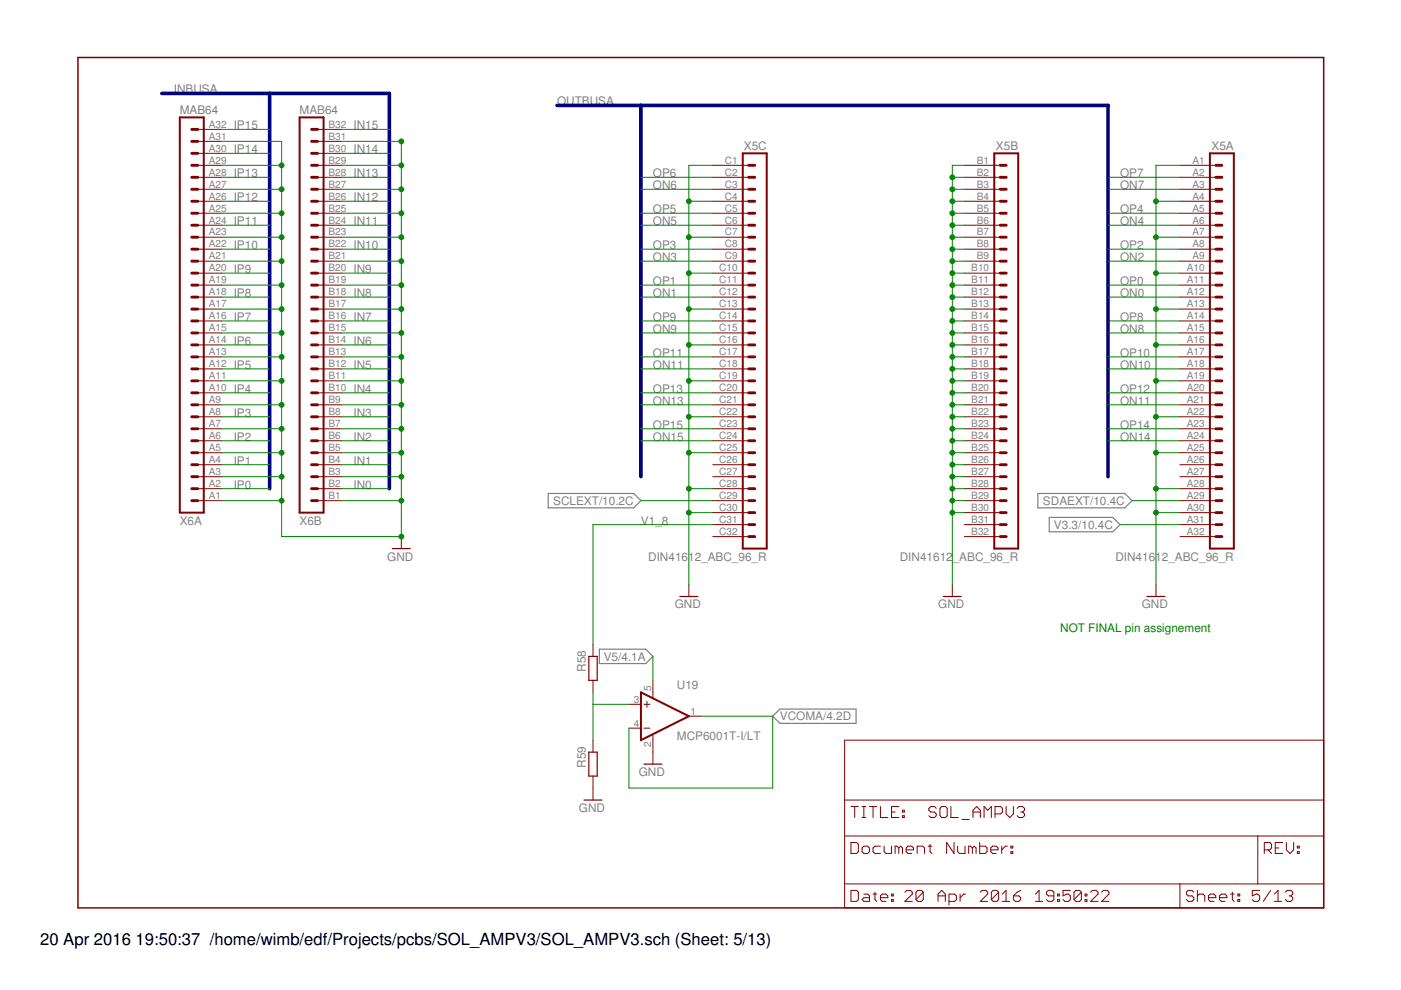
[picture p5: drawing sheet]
<svg xmlns="http://www.w3.org/2000/svg" width="297mm" height="210mm" viewBox="0 0 297 210" stroke-linecap="round" stroke-linejoin="round" font-family="sans-serif">
<path d="M116.2 104.6h18.2l1.5 1.6-1.5 1.5h-18.2zM220 104.6h18.5l1.5 1.6-1.5 1.5h-18.5zM222.5 109.7h13.4l1.6 1.5-1.6 1.6h-13.4zM127.1 137.6h9.8l1.5 1.6-1.5 1.5h-9.8zM163.8 151.8l1.6-1.5h16.1v3.1h-16.1z" fill="none" stroke="#808080" stroke-width=".25"/>
<path d="M16.5 12.2h264.1v180.3h-264.1z" fill="none" stroke="#800000" stroke-width=".32"/>
<g fill="none" stroke="#800000" stroke-width=".21">
<path d="M41.9 35.1h5.1M41.9 37.6h5.1M41.9 32.5h5.1M41.9 30h5.1M41.9 27.4h5.1M67.3 35.1h5.1M67.3 37.6h5.1M67.3 32.5h5.1M67.3 30h5.1M67.3 27.4h5.1M151.1 35.1h7.6M151.1 37.6h7.6"/>
<path d="M204.4 35.1h7.7M204.4 37.6h7.7M250.2 35.1h7.6M250.2 37.6h7.6M41.9 40.1h5.1M41.9 42.7h5.1M41.9 45.2h5.1M41.9 47.8h5.1M41.9 50.3h5.1M41.9 52.8h5.1M41.9 55.4h5.1M41.9 57.9h5.1"/>
<path d="M67.3 40.1h5.1M67.3 42.7h5.1M67.3 45.2h5.1M67.3 47.8h5.1M67.3 50.3h5.1M67.3 52.8h5.1M67.3 55.4h5.1M67.3 57.9h5.1M151.1 40.1h7.6M151.1 42.7h7.6M151.1 45.2h7.6M151.1 47.8h7.6"/>
<path d="M151.1 50.3h7.6M151.1 52.8h7.6M151.1 55.4h7.6M151.1 57.9h7.6M204.4 40.1h7.7M204.4 42.7h7.7M204.4 45.2h7.7M204.4 47.8h7.7M204.4 50.3h7.7M204.4 52.8h7.7M204.4 55.4h7.7M204.4 57.9h7.7"/>
<path d="M250.2 40.1h7.6M250.2 42.7h7.6M250.2 45.2h7.6M250.2 47.8h7.6M250.2 50.3h7.6M250.2 52.8h7.6M250.2 55.4h7.6M250.2 57.9h7.6M41.9 60.5h5.1M41.9 63h5.1M41.9 65.5h5.1M41.9 68.1h5.1"/>
<path d="M41.9 70.6h5.1M41.9 73.1h5.1M41.9 75.7h5.1M41.9 78.2h5.1M67.3 60.5h5.1M67.3 63h5.1M67.3 65.5h5.1M67.3 68.1h5.1M67.3 70.6h5.1M67.3 73.1h5.1M67.3 75.7h5.1M67.3 78.2h5.1"/>
<path d="M151.1 60.5h7.6M151.1 63h7.6M151.1 65.5h7.6M151.1 68.1h7.6M151.1 70.6h7.6M151.1 73.1h7.6M151.1 75.7h7.6M151.1 78.2h7.6M204.4 60.5h7.7M204.4 63h7.7M204.4 65.5h7.7M204.4 68.1h7.7"/>
<path d="M204.4 70.6h7.7M204.4 73.1h7.7M204.4 75.7h7.7M204.4 78.2h7.7M250.2 60.5h7.6M250.2 63h7.6M250.2 65.5h7.6M250.2 68.1h7.6M250.2 70.6h7.6M250.2 73.1h7.6M250.2 75.7h7.6M250.2 78.2h7.6"/>
<path d="M41.9 80.8h5.1M41.9 83.3h5.1M41.9 85.8h5.1M41.9 88.4h5.1M41.9 90.9h5.1M41.9 93.5h5.1M41.9 96h5.1M41.9 98.5h5.1M67.3 80.8h5.1M67.3 83.3h5.1M67.3 85.8h5.1M67.3 88.4h5.1"/>
<path d="M67.3 90.9h5.1M67.3 93.5h5.1M67.3 96h5.1M67.3 98.5h5.1M151.1 80.8h7.6M151.1 83.3h7.6M151.1 85.8h7.6M151.1 88.4h7.6M151.1 90.9h7.6M151.1 93.5h7.6M151.1 96h7.6M151.1 98.5h7.6"/>
<path d="M204.4 80.8h7.7M204.4 83.3h7.7M204.4 85.8h7.7M204.4 88.4h7.7M204.4 90.9h7.7M204.4 93.5h7.7M204.4 96h7.7M204.4 98.5h7.7M250.2 80.8h7.6M250.2 83.3h7.6M250.2 85.8h7.6M250.2 88.4h7.6"/>
<path d="M250.2 90.9h7.6M250.2 93.5h7.6M250.2 96h7.6M250.2 98.5h7.6M41.9 101.1h5.1M41.9 103.6h5.1M41.9 106.2h5.1M67.3 101.1h5.1M67.3 103.6h5.1M67.3 106.2h5.1M85.1 113.8v2.5M151.1 101.1h7.6"/>
<path d="M151.1 103.6h7.6M151.1 106.2h7.6M151.1 108.7h7.6M151.1 111.2h7.6M151.1 113.8h7.6M204.4 101.1h7.7M204.4 103.6h7.7M204.4 106.2h7.7M204.4 108.7h7.7M204.4 111.2h7.7M204.4 113.8h7.7M250.2 101.1h7.6"/>
<path d="M250.2 103.6h7.6M250.2 106.2h7.6M250.2 108.7h7.6M250.2 111.2h7.6M250.2 113.8h7.6M125.7 136.6v2.6M146 123.9v2.6M201.9 123.9v2.6M245.1 123.9v2.6M125.7 144.3v2.5M125.7 156.9v2.6M133.3 149.3h2.6"/>
<path d="M133.3 154.4h2.6M136.5 149.3h1.3M136.5 154.4h1.3M137.2 148.7v1.3M138.4 144.3v3.7M138.4 155.7v6.3M146 151.8h2.6M179.1 156.9h101.5v35.6h-101.5zM125.7 164.5v5.1M179.1 177.2h101.5M179.1 169.6h101.5M180.4 178.6h1.2l.4 .4v1.6l-.4 .4h-1.2z"/>
<path d="M180.4 171h1.6M181.2 171v2.3M182.8 179.8l.4-.4h.7l.4 .4v.8l-.4 .4h-.7l-.4-.4zM182.8 171h.8M182.8 173.3h.8M183.2 171v2.3M184.3 171h1.6M185.1 171v2.3M186.7 171v2.3h1.5M186.7 179.4h-1.2l-.4 .4v.8l.4 .4h1.2M187.5 179.4v1.2l.3 .4h1.2v-1.6M189 172.2h.8"/>
<path d="M190.6 171h-1.6v2.3h1.6M190.6 179.8l-.4-.4h-.4v1.6M190.6 179.8l.4-.4 .3 .4v1.2M190.6 179.8v1.2M191.3 173h.4v.3h-.4zM191.3 171.8h.4v.4h-.4zM196.8 179.4h.8M197.2 179v1.6l.4 .4M198.5 171.4l-.4-.4h-.8l-.4 .4v.4l.4 .4h.8l.4 .4v.4l-.4 .3h-.8l-.4-.3M199.7 171h.7l.4 .4v1.6l-.4 .3h-.7l-.4-.3v-1.6zM201.6 171v2.3h1.6M202.3 178.6v2.4l-1.6-2.4v2.4"/>
<path d="M203 179.4v1.2l.4 .4h1.2v-1.6M204 173.7h1.5M206.2 179.8l-.4-.4h-.4v1.6M206.2 179.8v1.2M206.2 179.8l.3-.4 .4 .4v1.2M206.3 172.2h1.6M206.3 173.3v-1.5l.8-.8 .8 .8v1.5M207.7 178.6v2.4h1.2l.4-.4v-.8l-.4-.4h-1.2M208.6 173.3v-2.3l.8 .8 .8-.8v2.3M211 172.6h1.1l.4-.4v-.8l-.4-.4h-1.1v2.3M212.4 179.4v1.6M213.3 171v1.6l.8 .7 .8-.7v-1.6"/>
<path d="M213.6 179.4h-.4l-.8 .8M214.3 179.4h.4v.4h-.4zM215.6 171.4l.4-.4h.8l.4 .4v.4l-.4 .4M216.4 172.2h.4M216.8 172.2l.4 .4v.4l-.4 .3h-.8l-.4-.3M266.7 177.2v10.2M270.4 179.8h.8M271.9 178.6h-1.5v2.4h1.5M272.7 178.6v1.6l.8 .8 .8-.8v-1.6M275.1 179.4h.4v.4h-.4zM179.1 187.4h101.5M180.4 188.8h1.2l.4 .4v1.5l-.4 .4h-1.2z"/>
<path d="M183.2 189.6h.7l.4 .3v1.2h-1.1l-.4-.4 .4-.4h1.1M185.1 189.6h.8M185.5 189.2v1.5l.4 .4M186.7 190.3h1.5v-.4l-.4-.3h-.8l-.3 .3v.8l.3 .4h.8M189 190.7h.4v.4h-.4zM189 189.6h.4v.3h-.4zM191.9 189.2l.4-.4h.7l.4 .4v.4l-1.5 1.5h1.5M192.1 180.2h1.6v-.4l-.4-.4h-.8l-.4 .4v.8l.4 .4h.8M194.5 181v-1.6h1.1l.4 .4v1.2M195.7 189.2v1.5l-.3 .4h-.8l-.4-.4M195.7 189.2l-.3-.4h-.8l-.4 .4v1.5M195.7 189.2l-1.5 1.5"/>
<path d="M198.9 189.9h1.5M198.9 191.1v-1.5l.8-.8 .7 .8v1.5M201.2 191.1h1.2l.4-.4v-.8l-.4-.3h-1.2v2.3M203.6 189.6v1.5M204.7 189.6h-.4l-.7 .7M207.8 189.2l.4-.4h.8l.4 .4v.4l-1.6 1.5h1.6M210.1 180.2h1.5v-.4l-.4-.4h-.8l-.3 .4v.8l.3 .4h.8M211.7 189.2v1.5l-.4 .4h-.7l-.4-.4M211.7 189.2l-.4-.4h-.7l-.4 .4v1.5M211.7 189.2l-1.5 1.5M212.5 191.1h1.6M212.5 189.6l.8-.8v2.3"/>
<path d="M214.3 180.6h.4v.4h-.4zM214.9 189.9h1.1l.4 .4v.4l-.4 .4h-.8l-.3-.4zM216.4 188.8l-.8 .4-.7 .7M219.5 191.1h1.6M219.5 189.6l.8-.8v2.3M223.4 189.9h-1.1l-.4-.3v-.4l.4-.4h.7l.4 .4v1.5l-.4 .4h-.7l-.4-.4M224.2 190.7h.4v.4h-.4zM224.2 189.6h.4v.3h-.4zM226.9 188.8h-1.5v1.1l.8-.3h.3l.4 .3v.8l-.4 .4h-.7l-.4-.4M229.3 189.2v1.5l-.4 .4h-.8l-.4-.4M229.3 189.2l-.4-.4h-.8l-.4 .4v1.5M229.3 189.2l-1.6 1.5"/>
<path d="M230.1 190.7h.3v.4h-.3zM230.1 189.6h.3v.3h-.3zM231.2 189.2l.4-.4h.8l.4 .4v.4l-1.6 1.5h1.6M233.6 189.2l.4-.4h.7l.4 .4v.4l-1.5 1.5h1.5M250.2 187.4v5.1M253.1 189.2l-.4-.4h-.8l-.4 .4v.4l.4 .3h.8l.4 .4v.4l-.4 .4h-.8l-.4-.4M253.9 189.9l.4-.3h.8l.3 .3v1.2M253.9 188.8v2.3M256.2 190.3h1.6v-.4l-.4-.3h-.8l-.4 .3v.8l.4 .4h.8M258.6 190.3h1.5v-.4l-.4-.3h-.7l-.4 .3v.8l.4 .4h.7M260.9 189.6h.8M261.3 189.2v1.5l.4 .4"/>
<path d="M262.4 190.7h.4v.4h-.4zM262.4 189.6h.4v.3h-.4zM267.1 188.8h-1.6v1.1l.8-.3h.4l.4 .3v.8l-.4 .4h-.8l-.4-.4M268.1 180.2h1.1l.4-.4v-.8l-.4-.4h-1.1v2.4M268.8 180.2l.8 .8M269.4 188.8l-1.6 2.3M270.2 191.1h1.5M270.2 189.6l.8-.8v2.3M272.5 189.2l.4-.4h.8l.4 .4v.4l-.4 .3M273.3 189.9h.4M273.7 189.9l.4 .4v.4l-.4 .4h-.8l-.4-.4M275.1 180.6h.4v.4h-.4z"/>
</g>
<path d="M38.1 24.9h5.1v83.8h-5.1zM63.5 24.9h5.1v83.8h-5.1zM157.5 32.5h5.1v83.8h-5.1zM210.8 32.5h5.1v83.8h-5.1zM256.5 32.5h5.1v83.8h-5.1zM135.9 146.8l10.1 5-10.1 5.1z" fill="none" stroke="#800000" stroke-width=".42"/>
<g fill="none" stroke="#800000" stroke-width=".61">
<path d="M40.7 37.6h1.2M40.7 35.1h1.2M40.7 27.4h1.2M40.7 30h1.2M40.7 32.5h1.2M66.1 37.6h1.2M66.1 35.1h1.2M66.1 27.4h1.2M66.1 30h1.2M66.1 32.5h1.2M158.7 37.6h1.3M158.7 35.1h1.3"/>
<path d="M212.1 37.6h1.2M212.1 35.1h1.2M257.8 37.6h1.3M257.8 35.1h1.3M40.7 57.9h1.2M40.7 55.4h1.2M40.7 52.8h1.2M40.7 50.3h1.2M40.7 47.8h1.2M40.7 45.2h1.2M40.7 42.7h1.2M40.7 40.1h1.2"/>
<path d="M66.1 57.9h1.2M66.1 55.4h1.2M66.1 52.8h1.2M66.1 50.3h1.2M66.1 47.8h1.2M66.1 45.2h1.2M66.1 42.7h1.2M66.1 40.1h1.2M158.7 57.9h1.3M158.7 55.4h1.3M158.7 52.8h1.3M158.7 50.3h1.3"/>
<path d="M158.7 47.8h1.3M158.7 45.2h1.3M158.7 42.7h1.3M158.7 40.1h1.3M212.1 57.9h1.2M212.1 55.4h1.2M212.1 52.8h1.2M212.1 50.3h1.2M212.1 47.8h1.2M212.1 45.2h1.2M212.1 42.7h1.2M212.1 40.1h1.2"/>
<path d="M257.8 57.9h1.3M257.8 55.4h1.3M257.8 52.8h1.3M257.8 50.3h1.3M257.8 47.8h1.3M257.8 45.2h1.3M257.8 42.7h1.3M257.8 40.1h1.3M40.7 78.2h1.2M40.7 75.7h1.2M40.7 73.1h1.2M40.7 70.6h1.2"/>
<path d="M40.7 68.1h1.2M40.7 65.5h1.2M40.7 63h1.2M40.7 60.5h1.2M66.1 78.2h1.2M66.1 75.7h1.2M66.1 73.1h1.2M66.1 70.6h1.2M66.1 68.1h1.2M66.1 65.5h1.2M66.1 63h1.2M66.1 60.5h1.2"/>
<path d="M158.7 78.2h1.3M158.7 75.7h1.3M158.7 73.1h1.3M158.7 70.6h1.3M158.7 68.1h1.3M158.7 65.5h1.3M158.7 63h1.3M158.7 60.5h1.3M212.1 78.2h1.2M212.1 75.7h1.2M212.1 73.1h1.2M212.1 70.6h1.2"/>
<path d="M212.1 68.1h1.2M212.1 65.5h1.2M212.1 63h1.2M212.1 60.5h1.2M257.8 78.2h1.3M257.8 75.7h1.3M257.8 73.1h1.3M257.8 70.6h1.3M257.8 68.1h1.3M257.8 65.5h1.3M257.8 63h1.3M257.8 60.5h1.3"/>
<path d="M40.7 98.5h1.2M40.7 96h1.2M40.7 93.5h1.2M40.7 90.9h1.2M40.7 88.4h1.2M40.7 85.8h1.2M40.7 83.3h1.2M40.7 80.8h1.2M66.1 98.5h1.2M66.1 96h1.2M66.1 93.5h1.2M66.1 90.9h1.2"/>
<path d="M66.1 88.4h1.2M66.1 85.8h1.2M66.1 83.3h1.2M66.1 80.8h1.2M158.7 98.5h1.3M158.7 96h1.3M158.7 93.5h1.3M158.7 90.9h1.3M158.7 88.4h1.3M158.7 85.8h1.3M158.7 83.3h1.3M158.7 80.8h1.3"/>
<path d="M212.1 98.5h1.2M212.1 96h1.2M212.1 93.5h1.2M212.1 90.9h1.2M212.1 88.4h1.2M212.1 85.8h1.2M212.1 83.3h1.2M212.1 80.8h1.2M257.8 98.5h1.3M257.8 96h1.3M257.8 93.5h1.3M257.8 90.9h1.3"/>
<path d="M257.8 88.4h1.3M257.8 85.8h1.3M257.8 83.3h1.3M257.8 80.8h1.3M40.7 106.2h1.2M40.7 103.6h1.2M40.7 101.1h1.2M66.1 106.2h1.2M66.1 103.6h1.2M66.1 101.1h1.2M158.7 113.8h1.3M158.7 111.2h1.3"/>
<path d="M158.7 108.7h1.3M158.7 106.2h1.3M158.7 103.6h1.3M158.7 101.1h1.3M212.1 113.8h1.2M212.1 111.2h1.2M212.1 108.7h1.2M212.1 106.2h1.2M212.1 103.6h1.2M212.1 101.1h1.2M257.8 113.8h1.3M257.8 111.2h1.3"/>
<path d="M257.8 108.7h1.3M257.8 106.2h1.3M257.8 103.6h1.3M257.8 101.1h1.3"/>
</g>
<path d="M83.2 116.3h3.8M124.8 139.2h1.8v5.1h-1.8zM144.1 126.5h3.9M200 126.5h3.8M243.2 126.5h3.8M124.8 159.5h1.8v5h-1.8zM123.8 169.6h3.8M136.5 162h3.8" fill="none" stroke="#800000" stroke-width=".25"/>
<path d="M34.3 19.8h48.2v83.8M57.2 19.8v83.8M118.1 22.4h116.8v78.7M135.9 22.4v78.7" fill="none" stroke="#000080" stroke-width=".76"/>
<g fill="none" stroke="#008000" stroke-width=".21">
<path d="M47 35.1h12.7M47 37.6h10.2M47 30h12.7v83.8h25.4v-83.8h-12.7M47 32.5h10.2M47 27.4h10.2M72.4 35.1h12.7M72.4 37.6h10.1M72.4 32.5h10.1M72.4 27.4h10.1M135.9 37.6h15.2M151.1 35.1h-5.1v88.8M201.9 37.6h2.5"/>
<path d="M204.4 35.1h-2.5v88.8M234.9 37.6h15.3M250.2 35.1h-5.1v88.8M47 40.1h12.7M47 42.7h10.2M47 45.2h12.7M47 47.8h10.2M47 50.3h12.7M47 52.8h10.2M47 55.4h12.7M47 57.9h10.2M72.4 40.1h12.7"/>
<path d="M72.4 42.7h10.1M72.4 45.2h12.7M72.4 47.8h10.1M72.4 50.3h12.7M72.4 52.8h10.1M72.4 55.4h12.7M72.4 57.9h10.1M135.9 40.1h15.2M135.9 45.2h15.2M135.9 47.8h15.2M135.9 52.8h15.2M135.9 55.4h15.2"/>
<path d="M146 42.7h5.1M146 50.3h5.1M146 57.9h5.1M201.9 40.1h2.5M201.9 42.7h2.5M201.9 45.2h2.5M201.9 47.8h2.5M201.9 50.3h2.5M201.9 52.8h2.5M201.9 55.4h2.5M201.9 57.9h2.5M234.9 40.1h15.3"/>
<path d="M234.9 45.2h15.3M234.9 47.8h15.3M234.9 52.8h15.3M234.9 55.4h15.3M245.1 42.7h5.1M245.1 50.3h5.1M245.1 57.9h5.1M47 60.5h12.7M47 63h10.2M47 65.5h12.7M47 68.1h10.2M47 70.6h12.7"/>
<path d="M47 73.1h10.2M47 75.7h12.7M47 78.2h10.2M72.4 60.5h12.7M72.4 63h10.1M72.4 65.5h12.7M72.4 68.1h10.1M72.4 70.6h12.7M72.4 73.1h10.1M72.4 75.7h12.7M72.4 78.2h10.1M135.9 60.5h15.2"/>
<path d="M135.9 63h15.2M135.9 68.1h15.2M135.9 70.6h15.2M135.9 75.7h15.2M135.9 78.2h15.2M146 65.5h5.1M146 73.1h5.1M201.9 60.5h2.5M201.9 63h2.5M201.9 65.5h2.5M201.9 68.1h2.5M201.9 70.6h2.5"/>
<path d="M201.9 73.1h2.5M201.9 75.7h2.5M201.9 78.2h2.5M234.9 60.5h15.3M234.9 63h15.3M234.9 68.1h15.3M234.9 70.6h15.3M234.9 75.7h15.3M234.9 78.2h15.3M245.1 65.5h5.1M245.1 73.1h5.1M47 98.5h10.2"/>
<path d="M47 80.8h12.7M47 83.3h10.2M47 85.8h12.7M47 88.4h10.2M47 90.9h12.7M47 93.5h10.2M47 96h12.7M72.4 98.5h10.1M72.4 80.8h12.7M72.4 83.3h10.1M72.4 85.8h12.7M72.4 88.4h10.1"/>
<path d="M72.4 90.9h12.7M72.4 93.5h10.1M72.4 96h12.7M135.9 83.3h15.2M135.9 85.8h15.2M135.9 90.9h15.2M135.9 93.5h15.2M146 80.8h5.1M146 88.4h5.1M146 96h5.1M201.9 98.5h2.5M201.9 80.8h2.5"/>
<path d="M201.9 83.3h2.5M201.9 85.8h2.5M201.9 88.4h2.5M201.9 90.9h2.5M201.9 93.5h2.5M201.9 96h2.5M234.9 83.3h15.3M234.9 85.8h15.3M234.9 90.9h15.3M234.9 93.5h15.3M245.1 80.8h5.1M245.1 88.4h5.1"/>
<path d="M245.1 96h5.1M47 103.6h10.2M47 101.1h12.7M47 106.2h12.7M72.4 103.6h10.1M72.4 101.1h12.7M72.4 106.2h12.7M135.9 106.2h15.2M146 103.6h5.1M146 108.7h5.1M151.1 111.2h-25.4v25.4M201.9 103.6h2.5"/>
<path d="M201.9 101.1h2.5M201.9 108.7h2.5M201.9 106.2h2.5M237.5 111.2h12.7M240 106.2h10.2M245.1 103.6h5.1M245.1 108.7h5.1M138.4 139.2v5.1M125.7 146.8v10.1M125.7 149.3h7.6M148.6 151.8h15.2v15.3h-30.5v-12.7"/>
</g>
<g fill="#008000" stroke="#008000" stroke-width=".21">
<circle cx="201.9" cy="103.6" r=".51"/>
<circle cx="201.9" cy="101.1" r=".51"/>
<circle cx="201.9" cy="98.5" r=".51"/>
<circle cx="201.9" cy="37.6" r=".51"/>
<circle cx="201.9" cy="40.1" r=".51"/>
<circle cx="201.9" cy="42.7" r=".51"/>
<circle cx="201.9" cy="45.2" r=".51"/>
<circle cx="201.9" cy="47.8" r=".51"/>
<circle cx="201.9" cy="50.3" r=".51"/>
<circle cx="201.9" cy="52.8" r=".51"/>
<circle cx="201.9" cy="55.4" r=".51"/>
<circle cx="201.9" cy="57.9" r=".51"/>
<circle cx="201.9" cy="60.5" r=".51"/>
<circle cx="201.9" cy="63" r=".51"/>
<circle cx="201.9" cy="65.5" r=".51"/>
<circle cx="201.9" cy="68.1" r=".51"/>
<circle cx="201.9" cy="70.6" r=".51"/>
<circle cx="201.9" cy="73.1" r=".51"/>
<circle cx="201.9" cy="75.7" r=".51"/>
<circle cx="201.9" cy="78.2" r=".51"/>
<circle cx="201.9" cy="80.8" r=".51"/>
<circle cx="201.9" cy="83.3" r=".51"/>
<circle cx="201.9" cy="85.8" r=".51"/>
<circle cx="201.9" cy="88.4" r=".51"/>
<circle cx="201.9" cy="90.9" r=".51"/>
<circle cx="201.9" cy="93.5" r=".51"/>
<circle cx="201.9" cy="96" r=".51"/>
<circle cx="201.9" cy="106.2" r=".51"/>
<circle cx="201.9" cy="108.7" r=".51"/>
<circle cx="146" cy="42.7" r=".51"/>
<circle cx="146" cy="50.3" r=".51"/>
<circle cx="146" cy="57.9" r=".51"/>
<circle cx="146" cy="65.5" r=".51"/>
<circle cx="146" cy="73.1" r=".51"/>
<circle cx="146" cy="80.8" r=".51"/>
<circle cx="146" cy="88.4" r=".51"/>
<circle cx="146" cy="96" r=".51"/>
<circle cx="146" cy="103.6" r=".51"/>
<circle cx="146" cy="108.7" r=".51"/>
<circle cx="245.1" cy="57.9" r=".51"/>
<circle cx="245.1" cy="65.5" r=".51"/>
<circle cx="245.1" cy="73.1" r=".51"/>
<circle cx="245.1" cy="80.8" r=".51"/>
<circle cx="245.1" cy="88.4" r=".51"/>
<circle cx="245.1" cy="96" r=".51"/>
<circle cx="245.1" cy="103.6" r=".51"/>
<circle cx="245.1" cy="42.7" r=".51"/>
<circle cx="245.1" cy="50.3" r=".51"/>
<circle cx="245.1" cy="108.7" r=".51"/>
<circle cx="85.1" cy="113.8" r=".51"/>
<circle cx="59.7" cy="35.1" r=".51"/>
<circle cx="59.7" cy="40.1" r=".51"/>
<circle cx="59.7" cy="45.2" r=".51"/>
<circle cx="59.7" cy="50.3" r=".51"/>
<circle cx="59.7" cy="55.4" r=".51"/>
<circle cx="59.7" cy="60.5" r=".51"/>
<circle cx="59.7" cy="65.5" r=".51"/>
<circle cx="59.7" cy="70.6" r=".51"/>
<circle cx="59.7" cy="75.7" r=".51"/>
<circle cx="59.7" cy="80.8" r=".51"/>
<circle cx="59.7" cy="85.8" r=".51"/>
<circle cx="59.7" cy="90.9" r=".51"/>
<circle cx="59.7" cy="96" r=".51"/>
<circle cx="59.7" cy="101.1" r=".51"/>
<circle cx="59.7" cy="106.2" r=".51"/>
<circle cx="85.1" cy="106.2" r=".51"/>
<circle cx="85.1" cy="101.1" r=".51"/>
<circle cx="85.1" cy="96" r=".51"/>
<circle cx="85.1" cy="90.9" r=".51"/>
<circle cx="85.1" cy="85.8" r=".51"/>
<circle cx="85.1" cy="80.8" r=".51"/>
<circle cx="85.1" cy="75.7" r=".51"/>
<circle cx="85.1" cy="70.6" r=".51"/>
<circle cx="85.1" cy="65.5" r=".51"/>
<circle cx="85.1" cy="60.5" r=".51"/>
<circle cx="85.1" cy="55.4" r=".51"/>
<circle cx="85.1" cy="50.3" r=".51"/>
<circle cx="85.1" cy="45.2" r=".51"/>
<circle cx="85.1" cy="40.1" r=".51"/>
<circle cx="85.1" cy="35.1" r=".51"/>
<circle cx="85.1" cy="30" r=".51"/>
</g>
<g font-size="3.5">
<text x="8.5" y="200.4">20 Apr 2016</text>
<text x="28.8" y="200.4">19:50:37 /home/wimb/edf/Projects/pcbs/SOL_AMPV3/SOL_AMPV3.sch (Sheet: 5/13)</text>
</g>
<g font-size="2.5" fill="#808080">
<text x="36.8" y="19.8">INBUSA</text>
<text x="118.1" y="22.4">OUTBUSA</text>
<text x="38.1" y="24.1">MAB64</text>
<text x="49.5" y="27.4">IP15</text>
<text x="63.5" y="24.1">MAB64</text>
<text x="74.9" y="27.4">IN15</text>
<text x="49.5" y="32.5">IP14</text>
<text x="74.9" y="32.5">IN14</text>
<text x="157.7" y="31.7">X5C</text>
<text x="211.2" y="31.7">X5B</text>
<text x="256.9" y="31.7">X5A</text>
<text x="49.5" y="37.6">IP13</text>
<text x="74.9" y="37.6">IN13</text>
<text x="138.4" y="37.6">OP6</text>
<text x="138.4" y="40.1">ON6</text>
<text x="237.5" y="37.6">OP7</text>
<text x="237.5" y="40.1">ON7</text>
<text x="49.5" y="47.7">IP11</text>
<text x="49.5" y="42.7">IP12</text>
<text x="74.9" y="47.7">IN11</text>
<text x="74.9" y="42.7">IN12</text>
<text x="138.4" y="45.2">OP5</text>
<text x="138.4" y="47.7">ON5</text>
<text x="237.5" y="45.2">OP4</text>
<text x="237.5" y="47.7">ON4</text>
<text x="49.5" y="52.8">IP10</text>
<text x="74.9" y="52.8">IN10</text>
<text x="138.4" y="52.8">OP3</text>
<text x="237.5" y="52.8">OP2</text>
<text x="49.5" y="57.9">IP9</text>
<text x="74.9" y="57.9">IN9</text>
<text x="138.4" y="55.4">ON3</text>
<text x="237.5" y="55.4">ON2</text>
<text x="49.5" y="63">IP8</text>
<text x="74.9" y="63">IN8</text>
<text x="138.4" y="60.4">OP1</text>
<text x="138.4" y="63">ON1</text>
<text x="237.5" y="60.4">OP0</text>
<text x="237.5" y="63">ON0</text>
<text x="49.5" y="68.1">IP7</text>
<text x="74.9" y="68.1">IN7</text>
<text x="138.4" y="70.6">ON9</text>
<text x="138.4" y="68.1">OP9</text>
<text x="237.5" y="68.1">OP8</text>
<text x="237.5" y="70.6">ON8</text>
<text x="49.5" y="73.1">IP6</text>
<text x="74.9" y="73.1">IN6</text>
<text x="138.4" y="75.7">OP11</text>
<text x="237.5" y="75.7">OP10</text>
<text x="49.5" y="83.3">IP4</text>
<text x="49.5" y="78.2">IP5</text>
<text x="74.9" y="78.2">IN5</text>
<text x="74.9" y="83.3">IN4</text>
<text x="138.4" y="83.3">OP13</text>
<text x="138.4" y="78.2">ON11</text>
<text x="237.5" y="83.3">OP12</text>
<text x="237.5" y="78.2">ON10</text>
<text x="49.5" y="88.4">IP3</text>
<text x="74.9" y="88.4">IN3</text>
<text x="138.4" y="85.8">ON13</text>
<text x="237.5" y="85.8">ON11</text>
<text x="49.5" y="93.5">IP2</text>
<text x="74.9" y="93.5">IN2</text>
<text x="138.4" y="90.9">OP15</text>
<text x="138.4" y="93.5">ON15</text>
<text x="237.5" y="90.9">OP14</text>
<text x="237.5" y="93.5">ON14</text>
<text x="49.5" y="98.5">IP1</text>
<text x="74.9" y="98.5">IN1</text>
<text x="49.5" y="103.6">IP0</text>
<text x="74.9" y="103.6">IN0</text>
<text x="117.3" y="107">SCLEXT/10.2C</text>
<text x="221.1" y="107">SDAEXT/10.4C</text>
<text x="38.1" y="111.2">X6A</text>
<text x="63.5" y="111.2">X6B</text>
<text x="135.9" y="111.2">V1_8</text>
<text x="223.5" y="112.1">V3.3/10.4C</text>
<text x="82.1" y="118.8">GND</text>
<text x="137.4" y="118.8">DIN41612_ABC_96_R</text>
<text x="190.8" y="118.8">DIN41612</text>
<text x="202" y="118.8">_ABC_96_R</text>
<text x="236.5" y="118.8">DIN41612_ABC_96_R</text>
<text x="143" y="129">GND</text>
<text x="198.9" y="129">GND</text>
<text x="242.1" y="129">GND</text>
<text x="124.2" y="142.5" transform="rotate(-90 124.2 142.5)">R58</text>
<text x="128" y="140.1">V5/4.1A</text>
<text x="143.5" y="146.1">U19</text>
<text x="165.3" y="152.7">VCOMA/4.2D</text>
<text x="143.5" y="156.9">MCP6001T-I/LT</text>
<text x="124.2" y="162.8" transform="rotate(-90 124.2 162.8)">R59</text>
<text x="135.4" y="164.6">GND</text>
<text x="122.7" y="172.2">GND</text>
</g>
<text font-size="2.5" fill="#008000" x="224.8" y="134.1">NOT FINAL pin assignement</text>
<g font-size="2.1" fill="#808080">
<text x="44.3" y="29.6">A31</text>
<text x="44.3" y="27.1">A32</text>
<text x="69.7" y="29.6">B31</text>
<text x="69.7" y="27.1">B32</text>
<text x="44.3" y="34.7">A29</text>
<text x="44.3" y="32.2">A30</text>
<text x="69.7" y="34.7">B29</text>
<text x="69.7" y="32.2">B30</text>
<text x="153.7" y="34.7">C1</text>
<text x="207.1" y="34.7">B1</text>
<text x="252.8" y="34.7">A1</text>
<text x="44.3" y="39.8">A27</text>
<text x="44.3" y="37.2">A28</text>
<text x="69.7" y="39.8">B27</text>
<text x="69.7" y="37.2">B28</text>
<text x="153.7" y="37.2">C2</text>
<text x="153.7" y="39.8">C3</text>
<text x="207.1" y="37.2">B2</text>
<text x="207.1" y="39.8">B3</text>
<text x="252.8" y="37.2">A2</text>
<text x="252.8" y="39.8">A3</text>
<text x="44.3" y="47.4">A24</text>
<text x="44.3" y="44.9">A25</text>
<text x="44.3" y="42.3">A26</text>
<text x="69.7" y="47.4">B24</text>
<text x="69.7" y="44.9">B25</text>
<text x="69.7" y="42.3">B26</text>
<text x="153.7" y="42.3">C4</text>
<text x="153.7" y="44.9">C5</text>
<text x="153.7" y="47.4">C6</text>
<text x="207.1" y="42.3">B4</text>
<text x="207.1" y="44.9">B5</text>
<text x="207.1" y="47.4">B6</text>
<text x="252.8" y="42.3">A4</text>
<text x="252.8" y="44.9">A5</text>
<text x="252.8" y="47.4">A6</text>
<text x="44.3" y="52.5">A22</text>
<text x="44.3" y="49.9">A23</text>
<text x="69.7" y="52.5">B22</text>
<text x="69.7" y="49.9">B23</text>
<text x="153.7" y="49.9">C7</text>
<text x="153.7" y="52.5">C8</text>
<text x="207.1" y="49.9">B7</text>
<text x="207.1" y="52.5">B8</text>
<text x="252.8" y="49.9">A7</text>
<text x="252.8" y="52.5">A8</text>
<text x="44.3" y="57.5">A20</text>
<text x="44.3" y="55">A21</text>
<text x="69.7" y="57.5">B20</text>
<text x="69.7" y="55">B21</text>
<text x="152.5" y="57.5">C10</text>
<text x="153.7" y="55">C9</text>
<text x="205.9" y="57.5">B10</text>
<text x="207.1" y="55">B9</text>
<text x="251.6" y="57.5">A10</text>
<text x="252.8" y="55">A9</text>
<text x="44.3" y="65.2">A17</text>
<text x="44.3" y="62.6">A18</text>
<text x="44.3" y="60.1">A19</text>
<text x="69.7" y="65.2">B17</text>
<text x="69.7" y="62.6">B18</text>
<text x="69.7" y="60.1">B19</text>
<text x="152.5" y="60.1">C11</text>
<text x="152.5" y="62.6">C12</text>
<text x="152.5" y="65.2">C13</text>
<text x="205.9" y="60.1">B11</text>
<text x="205.9" y="62.6">B12</text>
<text x="205.9" y="65.2">B13</text>
<text x="251.6" y="60.1">A11</text>
<text x="251.6" y="62.6">A12</text>
<text x="251.6" y="65.2">A13</text>
<text x="44.3" y="70.2">A15</text>
<text x="44.3" y="67.7">A16</text>
<text x="69.7" y="70.2">B15</text>
<text x="69.7" y="67.7">B16</text>
<text x="152.5" y="67.7">C14</text>
<text x="152.5" y="70.2">C15</text>
<text x="205.9" y="67.7">B14</text>
<text x="205.9" y="70.2">B15</text>
<text x="251.6" y="67.7">A14</text>
<text x="251.6" y="70.2">A15</text>
<text x="44.3" y="77.9">A12</text>
<text x="44.3" y="75.3">A13</text>
<text x="44.3" y="72.8">A14</text>
<text x="69.7" y="77.9">B12</text>
<text x="69.7" y="75.3">B13</text>
<text x="69.7" y="72.8">B14</text>
<text x="152.5" y="72.8">C16</text>
<text x="152.5" y="75.3">C17</text>
<text x="152.5" y="77.9">C18</text>
<text x="205.9" y="72.8">B16</text>
<text x="205.9" y="75.3">B17</text>
<text x="205.9" y="77.9">B18</text>
<text x="251.6" y="72.8">A16</text>
<text x="251.6" y="75.3">A17</text>
<text x="251.6" y="77.9">A18</text>
<text x="44.3" y="82.9">A10</text>
<text x="44.3" y="80.4">A11</text>
<text x="69.7" y="82.9">B10</text>
<text x="69.7" y="80.4">B11</text>
<text x="152.5" y="80.4">C19</text>
<text x="152.5" y="82.9">C20</text>
<text x="205.9" y="80.4">B19</text>
<text x="205.9" y="82.9">B20</text>
<text x="251.6" y="80.4">A19</text>
<text x="251.6" y="82.9">A20</text>
<text x="44.3" y="88">A8</text>
<text x="44.3" y="85.5">A9</text>
<text x="69.7" y="88">B8</text>
<text x="69.7" y="85.5">B9</text>
<text x="152.5" y="85.5">C21</text>
<text x="152.5" y="88">C22</text>
<text x="205.9" y="85.5">B21</text>
<text x="205.9" y="88">B22</text>
<text x="251.6" y="85.5">A21</text>
<text x="251.6" y="88">A22</text>
<text x="44.3" y="95.6">A5</text>
<text x="44.3" y="93.1">A6</text>
<text x="44.3" y="90.6">A7</text>
<text x="69.7" y="95.6">B5</text>
<text x="69.7" y="93.1">B6</text>
<text x="69.7" y="90.6">B7</text>
<text x="152.5" y="90.6">C23</text>
<text x="152.5" y="93.1">C24</text>
<text x="152.5" y="95.6">C25</text>
<text x="205.9" y="90.6">B23</text>
<text x="205.9" y="93.1">B24</text>
<text x="205.9" y="95.6">B25</text>
<text x="251.6" y="90.6">A23</text>
<text x="251.6" y="93.1">A24</text>
<text x="251.6" y="95.6">A25</text>
<text x="44.3" y="100.7">A3</text>
<text x="44.3" y="98.2">A4</text>
<text x="69.7" y="100.7">B3</text>
<text x="69.7" y="98.2">B4</text>
<text x="152.5" y="98.2">C26</text>
<text x="152.5" y="100.7">C27</text>
<text x="205.9" y="98.2">B26</text>
<text x="205.9" y="100.7">B27</text>
<text x="251.6" y="98.2">A26</text>
<text x="251.6" y="100.7">A27</text>
<text x="44.3" y="105.8">A1</text>
<text x="44.3" y="103.3">A2</text>
<text x="69.7" y="105.8">B1</text>
<text x="69.7" y="103.3">B2</text>
<text x="152.5" y="103.3">C28</text>
<text x="152.5" y="105.8">C29</text>
<text x="205.9" y="103.3">B28</text>
<text x="205.9" y="105.8">B29</text>
<text x="251.6" y="103.3">A28</text>
<text x="251.6" y="105.8">A29</text>
<text x="152.5" y="108.3">C30</text>
<text x="152.5" y="110.9">C31</text>
<text x="152.5" y="113.4">C32</text>
<text x="205.9" y="108.3">B30</text>
<text x="205.9" y="110.9">B31</text>
<text x="205.9" y="113.4">B32</text>
<text x="251.6" y="108.3">A30</text>
<text x="251.6" y="110.9">A31</text>
<text x="251.6" y="113.4">A32</text>
<text x="134.3" y="149">3</text>
<text x="138.1" y="146.4" transform="rotate(-90 138.1 146.4)">5</text>
<text x="134.3" y="154">4</text>
<text x="146.4" y="151.5">1</text>
<text x="138.1" y="158.5" transform="rotate(-90 138.1 158.5)">2</text>
</g>
</svg>
